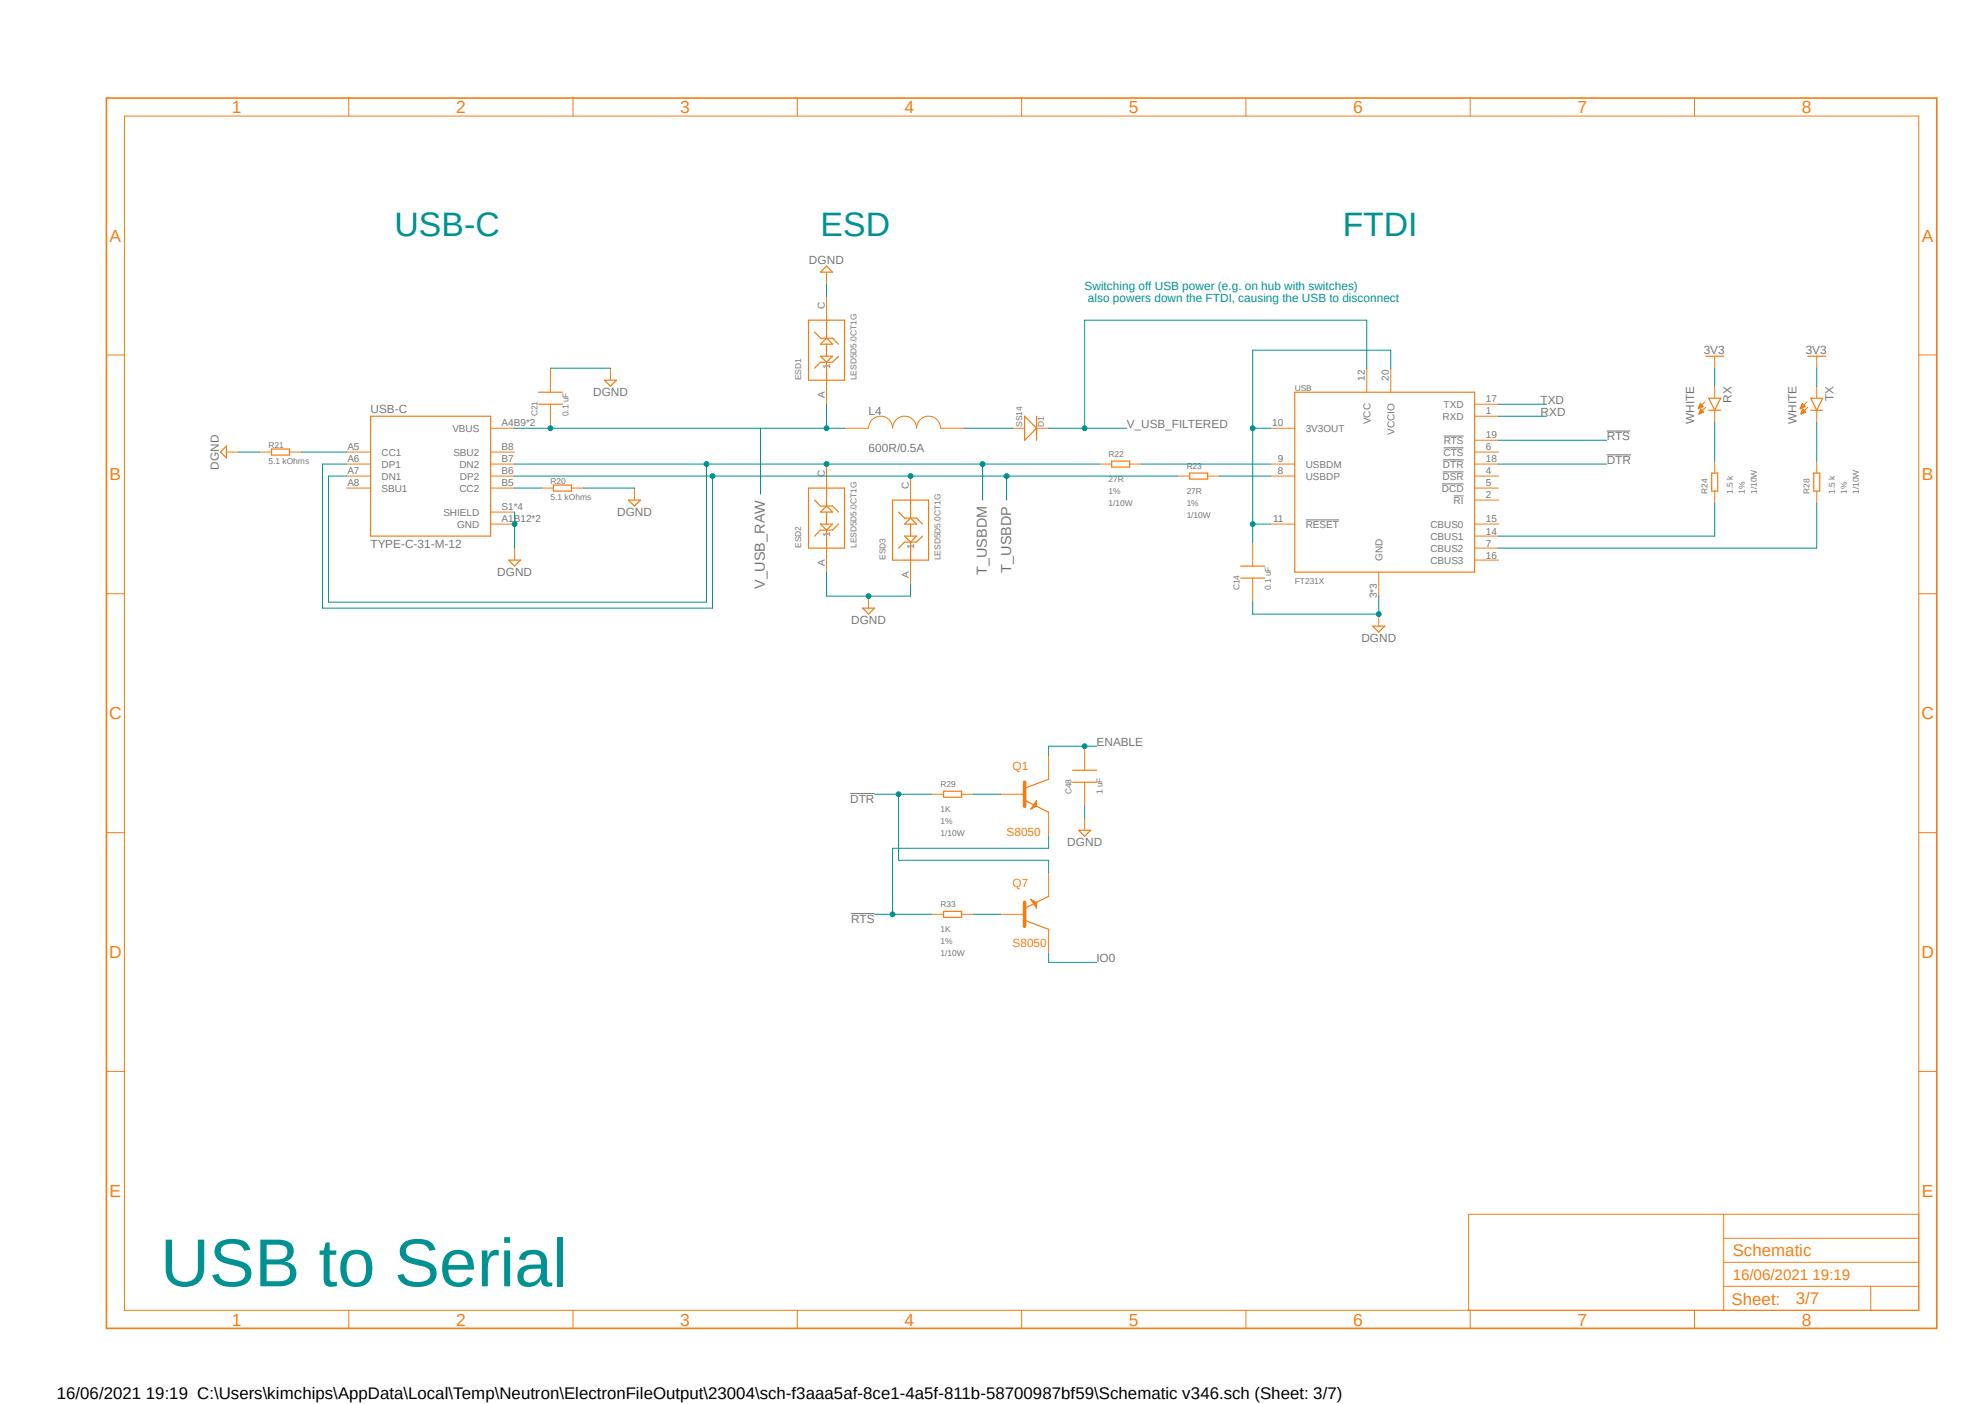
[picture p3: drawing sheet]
<svg xmlns="http://www.w3.org/2000/svg" width="420mm" height="297mm" viewBox="0 0 420 297" stroke-linecap="round" stroke-linejoin="round" font-family="sans-serif">
<path d="M22 20.4l388.2 261.2M410.2 20.4l-388.2 261.2" fill="none" stroke="#fff" stroke-width=".21"/>
<path d="M305.2 99.8h4.5M305.3 97.3h4.4M305.4 94.7h4.3M305.5 92.2h4.2M339.9 91.2h5M339.9 96.2h5.2M276.3 110h7M305.1 102.4h4.6M307.6 104.9h2.1M179.9 167.9h5.1M180.1 193.3h4.9" fill="none" stroke="#757575" stroke-width=".21"/>
<g fill="none" stroke="#f57c10" stroke-width=".21">
<path d="M26.3 24.6h379.7v252.6h-379.7zM73.8 20.7v3.9M121.2 20.7v3.9M168.7 20.7v3.9M216.2 20.7v3.9M263.6 20.7v3.9M311.1 20.7v3.9M358.5 20.7v3.9M174.9 57.6v2.5M22.5 75.1h3.8M129.2 77.9v2.5M174.9 62.7v5"/>
<path d="M289.2 77.9v5.1M294.3 77.9v5.1M362.8 75.4v2.5M384.4 75.4v2.5M406 75.1h3.8M47.9 95.6h2.6M73.3 98.2h5.1M73.3 95.6h5.1M103.8 98.2h5.1M103.8 95.6h5.1M103.8 90.6h5.1M174.9 80.4v5.1"/>
<path d="M174.9 98.2v5.1M232.7 98.2h2.5M239 98.2h2.6M268.9 98.2h5M268.9 90.6h5M312 98.2h5.1M312 95.6h5.1M312 93.1h5.1M312 88.1h5.1M312 85.5h5.1M360.8 85l-1.4 1.4M360.9 86.1l-1.4 1.4"/>
<path d="M362.8 81.7v2.5M362.8 86.8v2.5M362.8 97.5v2.6M384.4 97.5v2.6M73.3 103.3h5.1M73.3 100.7h5.1M103.8 103.3h5.1M103.8 100.7h5.1M103.8 108.3h5.1M103.8 110.9h5.1M108.9 116v2.5M134.2 103.3v2.5"/>
<path d="M174.9 116v5M192.7 100.7v5.1M192.7 118.5v5.1M249.2 100.7h2.5M255.5 100.7h2.6M268.9 100.7h5M268.9 110.9h5M312 103.3h5.1M312 100.7h5.1M312 110.9h5.1M312 105.8h5.1M312 118.5h5.1"/>
<path d="M312 116h5.1M312 113.4h5.1M362.8 103.9v2.5M384.4 103.9v2.5M22.5 125.6h3.8M183.8 126.1v2.6M291.7 121v5.1M291.7 129.9v2.6M406 125.6h3.8M229.5 157.9v5M22.5 176.1h3.8M197.1 168h2.5"/>
<path d="M203.5 168h2.5M229.5 165.5v5.1M229.5 173.1v2.5M406 176.1h3.8M197.1 193.4h2.5M203.5 193.4h2.5M22.5 226.7h3.8M406 226.7h3.8M364.7 256.9v20.3M406 256.9h-95.3v20.3M73.8 277.2v3.8M121.2 277.2v3.8"/>
<path d="M168.7 277.2v3.8M216.2 277.2v3.8M263.6 277.2v3.8M311.1 277.2v3.8M358.5 277.2v3.8M364.7 272.1h41.3M364.7 267h41.3M364.7 262h41.3M395.8 272.1v5.1"/>
</g>
<path d="M22.5 20.7h387.3v260.3h-387.3z" fill="none" stroke="#f57c10" stroke-width=".34"/>
<g fill="none" stroke="#f57c10" stroke-width=".25">
<path d="M173.6 57.6l1.3-1.3 1.2 1.3zM171.1 67.7h7.6v12.7h-7.6zM172.3 70.3l1.3 1.2h2.5l1.3 1.3M173.6 75.4h2.5l-1.2 1.2zM173.6 72.8l1.3-1.3 1.2 1.3zM174.9 67.7v3.8M174.9 72.8v2.6M174.9 76.6v3.8M177.4 75.4l-1.3 1.2h-2.5l-1.3 1.3M360.9 75.4h3.8M382.5 75.4h3.8M47.9 94.4v2.5l-1.2-1.3z"/>
<path d="M78.4 88.1h25.4v25.3h-25.4zM127.9 80.4h2.5l-1.2 1.3zM235.2 97.5h3.8v1.3h-3.8zM273.9 83h38.1v38h-38.1zM361.5 84.2h2.6l-1.3 2.6zM361.5 86.8h2.6M107.6 118.5h2.6l-1.3 1.3zM133 105.8h2.5l-1.3 1.3zM171.1 103.3h7.6v12.7h-7.6zM172.3 105.8l1.3 1.3h2.5l1.3 1.2M173.6 110.9h2.5l-1.2 1.2zM173.6 108.3l1.3-1.2 1.2 1.2z"/>
<path d="M174.9 103.3v3.8M174.9 108.3v2.6M174.9 112.1v3.9M177.4 110.9l-1.3 1.2h-2.5l-1.3 1.3M188.8 105.8h7.7v12.7h-7.7zM190.1 108.3l1.3 1.3h2.5l1.3 1.3M191.4 113.4h2.5l-1.2 1.3zM192.7 109.6l1.2 1.3h-2.5zM192.7 105.8v3.8M192.7 110.9v2.5M192.7 114.7v3.8M195.2 113.4l-1.3 1.3h-2.5l-1.3 1.3"/>
<path d="M251.7 100.1h3.8v1.2h-3.8zM362.2 100.1h1.2v3.8h-1.2zM383.8 100.1h1.2v3.8h-1.2zM182.5 128.7h2.5l-1.2 1.2zM290.4 132.5h2.6l-1.3 1.2zM199.6 167.4h3.9v1.3h-3.9zM226.9 165.5h5.1M226.9 162.9h5.1M228.2 175.6h2.6l-1.3 1.3zM199.6 192.8h3.9v1.3h-3.9z"/>
</g>
<path d="M359.7 85.3l.7 .7-1 .5-.1-.1z" fill-rule="evenodd" fill="#f57c10"/>
<path d="M359.7 85.3l.7 .7-1 .5-.1-.1z" fill="none" stroke="#f57c10" stroke-width=".21"/>
<path d="M359.9 86.5l.6 .7-1 .4-.1-.1z" fill-rule="evenodd" fill="#f57c10"/>
<path d="M359.9 86.5l.6 .7-1 .4-.1-.1zM382.4 85l-1.4 1.4M382.5 86.1l-1.4 1.4M384.4 81.7v2.5M384.4 86.8v2.5" fill="none" stroke="#f57c10" stroke-width=".21"/>
<path d="M383.1 84.2h2.6l-1.3 2.6zM383.1 86.8h2.6" fill="none" stroke="#f57c10" stroke-width=".25"/>
<path d="M381.3 85.3l.7 .7-1 .5z" fill-rule="evenodd" fill="#f57c10"/>
<path d="M381.3 85.3l.7 .7-1 .5z" fill="none" stroke="#f57c10" stroke-width=".21"/>
<path d="M381.4 86.5l.7 .7-1 .4z" fill-rule="evenodd" fill="#f57c10"/>
<path d="M381.4 86.5l.7 .7-1 .4zM221.9 159.8v5M211.7 168h5.1M221.9 171.8v5.1" fill="none" stroke="#f57c10" stroke-width=".21"/>
<path d="M216.8 165.5v5.1" fill="none" stroke="#f57c10" stroke-width=".76"/>
<path d="M216.8 169.3l5.1 2.5M221.9 164.8l-5.1 2" fill="none" stroke="#f57c10" stroke-width=".25"/>
<path d="M219.3 169.3v1.3l-1.2 .6z" fill="#f57c10"/>
<path d="M219.3 169.3v1.3l-1.2 .6zM211.7 193.4h5.1M221.9 184.5v5.1M221.9 196.6v5.1" fill="none" stroke="#f57c10" stroke-width=".21"/>
<path d="M216.8 190.9v5.1" fill="none" stroke="#f57c10" stroke-width=".76"/>
<path d="M216.8 194.7l5.1 1.9M221.9 189.6l-5.1 2.6" fill="none" stroke="#f57c10" stroke-width=".25"/>
<path d="M218.1 190.2l1.2 .7v1.3z" fill="#f57c10"/>
<path d="M116.5 77.9v5.1M54.9 95.6h2.5M61.3 95.6h2.5M116.5 85.5v5.1M178.7 90.6h5.1a2.54 2.54 0 0 1 2.5-2.6 2.54 2.54 0 0 1 2.5 2.6 2.54 2.54 0 0 1 2.6-2.6 2.54 2.54 0 0 1 2.5 2.6 2.54 2.54 0 0 1 2.6-2.6 2.54 2.54 0 0 1 2.5 2.6h5.1M214.2 90.6h2.6M219.3 90.6h2.6M114.6 103.3h2.5M120.9 103.3h2.5M265 114.7v5.1M265 122.3v5.1M218.1 190.2l1.2 .7v1.3z" fill="none" stroke="#f57c10" stroke-width=".21"/>
<path d="M57.4 95h3.9v1.3h-3.9zM114 85.5h5M114 83h5M216.8 88.1l2.5 2.5-2.5 2.5zM219.3 88.1v5M117.1 102.6h3.8v1.3h-3.8zM262.5 119.8h5.1M262.5 122.3h5.1" fill="none" stroke="#f57c10" stroke-width=".25"/>
<path d="M63.8 95.6h9.5M108.9 90.6h52M162.2 90.6h16.5M174.9 85.5v5.1M108.9 103.3h5.7" fill="none" stroke="#009292" stroke-width=".21"/>
<circle cx="174.9" cy="90.6" r=".51" fill="#009292"/>
<circle cx="174.9" cy="90.6" r=".51" fill="none" stroke="#009292" stroke-width=".21"/>
<circle cx="116.5" cy="90.6" r=".51" fill="#009292"/>
<g fill="none" stroke="#009292" stroke-width=".21">
<path d="M162.2 90.6h-1.3v13.9M108.9 108.3v7.7"/>
<circle cx="116.5" cy="90.6" r=".51"/>
</g>
<circle cx="108.9" cy="110.9" r=".51" fill="#009292"/>
<g fill="none" stroke="#009292" stroke-width=".21">
<path d="M174.9 60.1v2.6M50.5 95.6h4.4M123.4 103.3h10.8M174.9 121v5.1h17.8v-2.5"/>
<circle cx="108.9" cy="110.9" r=".51"/>
</g>
<circle cx="183.8" cy="126.1" r=".51" fill="#009292"/>
<g fill="none" stroke="#009292" stroke-width=".21">
<path d="M116.5 77.9h12.7M291.7 126.1v3.8h-26.7"/>
<circle cx="183.8" cy="126.1" r=".51"/>
</g>
<circle cx="291.7" cy="129.9" r=".51" fill="#009292"/>
<g fill="none" stroke="#009292" stroke-width=".21">
<path d="M108.9 98.2h66M149.5 98.2v29.2h-80v-26.7h3.8M265 127.4v2.5M229.5 170.6v2.5"/>
<circle cx="291.7" cy="129.9" r=".51"/>
</g>
<circle cx="149.5" cy="98.2" r=".51" fill="#009292"/>
<g fill="none" stroke="#009292" stroke-width=".21">
<path d="M174.9 98.2h33"/>
<circle cx="149.5" cy="98.2" r=".51"/>
</g>
<circle cx="174.9" cy="98.2" r=".51" fill="#009292"/>
<g fill="none" stroke="#009292" stroke-width=".21">
<path d="M232.7 98.2h-24.8v7.6"/>
<circle cx="174.9" cy="98.2" r=".51"/>
</g>
<circle cx="207.9" cy="98.2" r=".51" fill="#009292"/>
<g fill="none" stroke="#009292" stroke-width=".21">
<path d="M73.3 98.2h-5.1v30.5h82.5v-28M108.9 100.7h83.8"/>
<circle cx="207.9" cy="98.2" r=".51"/>
</g>
<circle cx="150.7" cy="100.7" r=".51" fill="#009292"/>
<g fill="none" stroke="#009292" stroke-width=".21">
<path d="M192.7 100.7h20.3"/>
<circle cx="150.7" cy="100.7" r=".51"/>
</g>
<circle cx="192.7" cy="100.7" r=".51" fill="#009292"/>
<g fill="none" stroke="#009292" stroke-width=".21">
<path d="M249.2 100.7h-36.2v5.1"/>
<circle cx="192.7" cy="100.7" r=".51"/>
</g>
<circle cx="213" cy="100.7" r=".51" fill="#009292"/>
<g fill="none" stroke="#009292" stroke-width=".21">
<path d="M294.3 77.9v-3.8h-29.3v36.8h3.9M241.6 98.2h27.3M265 90.6h3.9M258.1 100.7h10.8"/>
<circle cx="213" cy="100.7" r=".51"/>
</g>
<circle cx="265" cy="90.6" r=".51" fill="#009292"/>
<g fill="none" stroke="#009292" stroke-width=".21">
<path d="M265 110.9v3.8"/>
<circle cx="265" cy="90.6" r=".51"/>
</g>
<circle cx="265" cy="110.9" r=".51" fill="#009292"/>
<g fill="none" stroke="#009292" stroke-width=".21">
<path d="M317.1 93.1h22.8M221.9 179.5h-33.1v13.9M185 193.4h12.1"/>
<circle cx="265" cy="110.9" r=".51"/>
</g>
<circle cx="188.8" cy="193.4" r=".51" fill="#009292"/>
<g fill="none" stroke="#009292" stroke-width=".21">
<path d="M317.1 98.2h22.8M185 168h12.1M190.1 168v14h31.8M221.9 176.9v2.6"/>
<circle cx="188.8" cy="193.4" r=".51"/>
</g>
<circle cx="190.1" cy="168" r=".51" fill="#009292"/>
<g fill="none" stroke="#009292" stroke-width=".21">
<path d="M362.8 77.9v3.8M384.4 77.9v3.8M362.8 106.4v7h-45.7M384.4 106.4v9.6h-67.3M229.5 157.9h2.5M221.9 182v2.5"/>
<circle cx="190.1" cy="168" r=".51"/>
</g>
<circle cx="229.5" cy="157.9" r=".51" fill="#009292"/>
<g fill="none" stroke="#009292" stroke-width=".21">
<path d="M289.2 77.9v-10.2h-59.7v22.9h8.9M204.1 90.6h10.1M362.8 89.3v8.2M384.4 89.3v8.2M229.5 157.9h-7.6v1.9M206 168h5.7M206 193.4h5.7M221.9 201.7v1.9h10.1"/>
<circle cx="229.5" cy="157.9" r=".51"/>
</g>
<circle cx="229.5" cy="90.6" r=".51" fill="#009292"/>
<g fill="none" stroke="#009292" stroke-width=".21">
<path d="M221.9 90.6h7.6M317.1 85.5h10.1M317.1 88.1h10.1"/>
<circle cx="229.5" cy="90.6" r=".51"/>
</g>
<text font-size="14.4" fill="#009292" x="34" y="272.1">USB to Serial</text>
<g font-size="7.2" fill="#009292">
<text x="83.5" y="50">USB-C</text>
<text x="173.6" y="50">ESD</text>
<text x="284.1" y="50">FTDI</text>
</g>
<g font-size="3.7" fill="#f57c10">
<text x="49.1" y="24">1</text>
<text x="96.5" y="24">2</text>
<text x="143.9" y="24">3</text>
<text x="191.4" y="24">4</text>
<text x="238.8" y="24">5</text>
<text x="286.3" y="24">6</text>
<text x="333.8" y="24">7</text>
<text x="381.2" y="24">8</text>
<text x="23.2" y="51.1">A</text>
<text x="406.6" y="51.1">A</text>
<text x="23.2" y="101.6">B</text>
<text x="406.6" y="101.6">B</text>
<text x="23.1" y="152.2">C</text>
<text x="406.6" y="152.2">C</text>
<text x="23.1" y="202.7">D</text>
<text x="406.6" y="202.7">D</text>
<text x="23.2" y="253.2">E</text>
<text x="406.6" y="253.2">E</text>
<text x="49.1" y="280.4">1</text>
<text x="96.5" y="280.4">2</text>
<text x="143.9" y="280.4">3</text>
<text x="191.4" y="280.4">4</text>
<text x="238.8" y="280.4">5</text>
<text x="286.3" y="280.4">6</text>
<text x="333.8" y="280.4">7</text>
<text x="381.2" y="280.4">8</text>
</g>
<g font-size="3.6" fill="#f57c10">
<text x="366.6" y="265.8">Schematic</text>
<text x="379.9" y="275.9">3/7</text>
<text x="366.4" y="276.1">Sheet:</text>
</g>
<text font-size="3.6" x="12" y="296">16/06/2021 19:19 C:\Users\kimchips\AppData\Local\Temp\Neutron\ElectronFileOutput\23004\sch-f3aaa5af-8ce1-4a5f-811b-58700987bf59\Schematic v346.sch (Sheet: 3/7)</text>
<text font-size="3.2" fill="#f57c10" x="366.6" y="270.8">16/06/2021 19:19</text>
<g font-size="3" fill="#757575">
<text x="161.8" y="124.6" transform="rotate(-90 161.8 124.6)">V_USB_RAW</text>
<text x="208.8" y="121.6" transform="rotate(-90 208.8 121.6)">T_USBDM</text>
<text x="213.9" y="121.2" transform="rotate(-90 213.9 121.2)">T_USBDP</text>
</g>
<g font-size="2.5" fill="#757575">
<text x="171.2" y="55.9">DGND</text>
<text x="360.5" y="74.8">3V3</text>
<text x="382.1" y="74.8">3V3</text>
<text x="125.5" y="83.9">DGND</text>
<text x="78.4" y="87.3">USB-C</text>
<text x="183.8" y="87.8">L4</text>
<text x="326" y="85.5">TXD</text>
<text x="326" y="88.1">RXD</text>
<text x="358.5" y="89.8" transform="rotate(-90 358.5 89.8)">WHITE</text>
<text x="366.4" y="85.2" transform="rotate(-90 366.4 85.2)">RX</text>
<text x="380.1" y="89.8" transform="rotate(-90 380.1 89.8)">WHITE</text>
<text x="387.9" y="84.9" transform="rotate(-90 387.9 84.9)">TX</text>
<text x="183.8" y="95.7">600R/0.5A</text>
<text x="238.4" y="90.6">V_USB_FILTERED</text>
<text x="339.9" y="93.1">RTS</text>
<text x="46.3" y="99.4" transform="rotate(-90 46.3 99.4)">DGND</text>
<text x="339.9" y="98.2">DTR</text>
<text x="130.6" y="109.2">DGND</text>
<text x="78.4" y="116">TYPE-C-31-M-12</text>
<text x="105.2" y="121.9">DGND</text>
<text x="180.1" y="132.1">DGND</text>
<text x="288" y="135.9">DGND</text>
<text x="232" y="157.9">ENABLE</text>
<text x="179.9" y="169.8">DTR</text>
<text x="225.8" y="179.1">DGND</text>
<text x="180.1" y="195.2">RTS</text>
<text x="232" y="203.6">IO0</text>
</g>
<g font-size="2.5" fill="#009292">
<text x="229.5" y="61.3">Switching off USB power (e.g. on hub with switches)</text>
<text x="230.2" y="63.9">also powers down the FTDI, causing the USB to disconnect</text>
</g>
<g font-size="2.5" fill="#f57c10">
<text x="214.3" y="162.9">Q1</text>
<text x="213" y="176.9">S8050</text>
<text x="214.3" y="187.6">Q7</text>
<text x="214.3" y="200.3">S8050</text>
</g>
<g font-size="2.1" fill="#757575">
<text x="174.5" y="65.4" transform="rotate(-90 174.5 65.4)">C</text>
<text x="175.6" y="78.1" transform="rotate(-90 175.6 78.1)">1</text>
<text x="288.8" y="80.6" transform="rotate(-90 288.8 80.6)">12</text>
<text x="293.9" y="80.6" transform="rotate(-90 293.9 80.6)">20</text>
<text x="174.5" y="84.2" transform="rotate(-90 174.5 84.2)">A</text>
<text x="289.9" y="89.7" transform="rotate(-90 289.9 89.7)">VCC</text>
<text x="305.2" y="88.8">RXD</text>
<text x="305.4" y="86.3">TXD</text>
<text x="314.4" y="87.7">1</text>
<text x="314.4" y="85.1">17</text>
<text x="73.5" y="95.3">A5</text>
<text x="95.7" y="91.4">VBUS</text>
<text x="106.1" y="90.2">A4B9*2</text>
<text x="106.1" y="95.3">B8</text>
<text x="269.2" y="90.2">10</text>
<text x="276.3" y="91.4">3V3OUT</text>
<text x="295" y="92" transform="rotate(-90 295 92)">VCCIO</text>
<text x="305.5" y="93.9">RTS</text>
<text x="314.4" y="95.3">6</text>
<text x="314.4" y="92.8">19</text>
<text x="73.5" y="97.8">A6</text>
<text x="73.5" y="100.4">A7</text>
<text x="80.7" y="98.9">DP1</text>
<text x="80.7" y="96.4">CC1</text>
<text x="80.7" y="101.5">DN1</text>
<text x="95.9" y="96.4">SBU2</text>
<text x="97.2" y="98.9">DN2</text>
<text x="97.3" y="101.5">DP2</text>
<text x="106.1" y="100.4">B6</text>
<text x="106.1" y="97.8">B7</text>
<text x="174.5" y="100.9" transform="rotate(-90 174.5 100.9)">C</text>
<text x="270.4" y="97.8">9</text>
<text x="270.4" y="100.4">8</text>
<text x="276.3" y="98.9">USBDM</text>
<text x="276.3" y="101.5">USBDP</text>
<text x="305.2" y="101.5">DSR</text>
<text x="305.3" y="98.9">DTR</text>
<text x="305.4" y="96.4">CTS</text>
<text x="314.4" y="100.4">4</text>
<text x="314.4" y="97.8">18</text>
<text x="73.5" y="102.9">A8</text>
<text x="80.7" y="104">SBU1</text>
<text x="97.2" y="104">CC2</text>
<text x="106.1" y="108">S1*4</text>
<text x="106.1" y="102.9">B5</text>
<text x="192.3" y="103.5" transform="rotate(-90 192.3 103.5)">C</text>
<text x="305.1" y="104">DCD</text>
<text x="307.6" y="106.6">RI</text>
<text x="314.4" y="105.5">2</text>
<text x="314.4" y="102.9">5</text>
<text x="93.8" y="109.1">SHIELD</text>
<text x="96.7" y="111.6">GND</text>
<text x="106.1" y="110.5">A1B12*2</text>
<text x="175.6" y="113.6" transform="rotate(-90 175.6 113.6)">1</text>
<text x="269.4" y="110.5">11</text>
<text x="276.3" y="111.6">RESET</text>
<text x="302.6" y="111.6">CBUS0</text>
<text x="314.4" y="113.1">14</text>
<text x="314.4" y="110.5">15</text>
<text x="174.5" y="119.7" transform="rotate(-90 174.5 119.7)">A</text>
<text x="193.4" y="116.2" transform="rotate(-90 193.4 116.2)">1</text>
<text x="292.5" y="118.7" transform="rotate(-90 292.5 118.7)">GND</text>
<text x="302.6" y="119.3">CBUS3</text>
<text x="302.6" y="116.7">CBUS2</text>
<text x="302.6" y="114.2">CBUS1</text>
<text x="314.4" y="118.2">16</text>
<text x="314.4" y="115.6">7</text>
<text x="192.3" y="122.3" transform="rotate(-90 192.3 122.3)">A</text>
<text x="291.3" y="126.5" transform="rotate(-90 291.3 126.5)">3*3</text>
</g>
<g font-size="1.8" fill="#757575">
<text x="169.5" y="80.4" transform="rotate(-90 169.5 80.4)">ESD1</text>
<text x="181.2" y="80.4" transform="rotate(-90 181.2 80.4)">LESD5D5.0CT1G</text>
<text x="273.9" y="82.7">USB</text>
<text x="113.7" y="88.1" transform="rotate(-90 113.7 88.1)">C21</text>
<text x="120.3" y="88.1" transform="rotate(-90 120.3 88.1)">0.1 uF</text>
<text x="56.8" y="94.8">R21</text>
<text x="216.3" y="90.3" transform="rotate(-90 216.3 90.3)">SS14</text>
<text x="220.9" y="90.3" transform="rotate(-90 220.9 90.3)">D1</text>
<text x="56.8" y="98.2">5.1 kOhms</text>
<text x="234.6" y="102">27R</text>
<text x="234.6" y="96.7">R22</text>
<text x="251.1" y="99.2">R23</text>
<text x="116.5" y="105.8">5.1 kOhms</text>
<text x="116.5" y="102.4">R20</text>
<text x="234.6" y="104.5">1%</text>
<text x="234.6" y="107.1">1/10W</text>
<text x="251.1" y="104.5">27R</text>
<text x="251.1" y="107.1">1%</text>
<text x="361.3" y="104.5" transform="rotate(-90 361.3 104.5)">R24</text>
<text x="366.6" y="104.5" transform="rotate(-90 366.6 104.5)">1.5 k</text>
<text x="369.2" y="104.5" transform="rotate(-90 369.2 104.5)">1%</text>
<text x="371.7" y="104.5" transform="rotate(-90 371.7 104.5)">1/10W</text>
<text x="382.9" y="104.5" transform="rotate(-90 382.9 104.5)">R28</text>
<text x="388.2" y="104.5" transform="rotate(-90 388.2 104.5)">1.5 k</text>
<text x="390.7" y="104.5" transform="rotate(-90 390.7 104.5)">1%</text>
<text x="393.3" y="104.5" transform="rotate(-90 393.3 104.5)">1/10W</text>
<text x="251.1" y="109.6">1/10W</text>
<text x="169.5" y="116" transform="rotate(-90 169.5 116)">ESD2</text>
<text x="181.2" y="116" transform="rotate(-90 181.2 116)">LESD5D5.0CT1G</text>
<text x="187.3" y="118.5" transform="rotate(-90 187.3 118.5)">ESD3</text>
<text x="199" y="118.5" transform="rotate(-90 199 118.5)">LESD5D5.0CT1G</text>
<text x="262.3" y="124.8" transform="rotate(-90 262.3 124.8)">C14</text>
<text x="268.9" y="124.8" transform="rotate(-90 268.9 124.8)">0.1 uF</text>
<text x="273.9" y="123.6">FT231X</text>
<text x="199" y="166.5">R29</text>
<text x="199" y="171.8">1K</text>
<text x="226.7" y="168" transform="rotate(-90 226.7 168)">C48</text>
<text x="233.3" y="168" transform="rotate(-90 233.3 168)">1 uF</text>
<text x="199" y="174.4">1%</text>
<text x="199" y="176.9">1/10W</text>
<text x="199" y="191.9">R33</text>
<text x="199" y="197.2">1K</text>
<text x="199" y="199.8">1%</text>
<text x="199" y="202.3">1/10W</text>
</g>
</svg>
